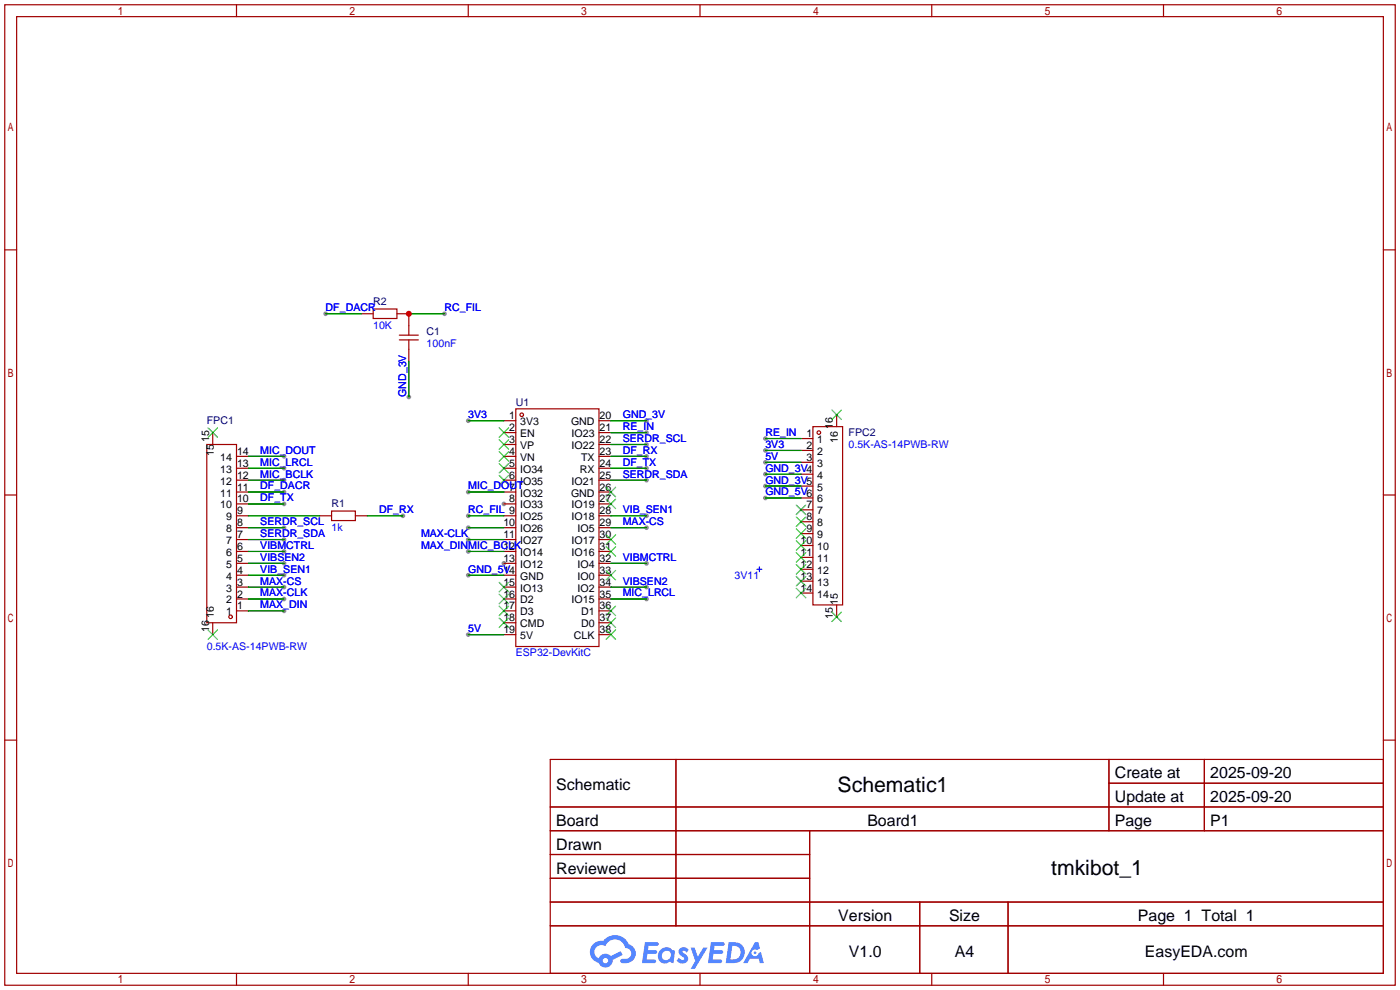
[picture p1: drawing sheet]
<svg xmlns="http://www.w3.org/2000/svg" width="299mm" height="212mm" viewBox="0 0 299 212" stroke-linecap="round" stroke-linejoin="round" font-family="sans-serif">
<g fill="#999">
<circle cx="107.7" cy="107.7" r=".51"/>
<circle cx="107.7" cy="120.4" r=".51"/>
<circle cx="100.1" cy="115.3" r=".51"/>
<circle cx="60.7" cy="130.6" r=".51"/>
<circle cx="100.1" cy="112.8" r=".51"/>
<circle cx="60.7" cy="128" r=".51"/>
<circle cx="138.2" cy="112.8" r=".51"/>
<circle cx="60.7" cy="125.5" r=".51"/>
<circle cx="138.2" cy="110.2" r=".51"/>
<circle cx="60.7" cy="122.9" r=".51"/>
<circle cx="138.2" cy="125.5" r=".51"/>
<circle cx="60.7" cy="120.4" r=".51"/>
<circle cx="138.2" cy="120.4" r=".51"/>
<circle cx="60.7" cy="117.9" r=".51"/>
<circle cx="138.2" cy="102.6" r=".51"/>
<circle cx="60.7" cy="115.3" r=".51"/>
<circle cx="138.2" cy="95" r=".51"/>
<circle cx="60.7" cy="112.8" r=".51"/>
<circle cx="138.2" cy="97.5" r=".51"/>
<circle cx="86.1" cy="110.2" r=".51"/>
<circle cx="138.2" cy="100.1" r=".51"/>
<circle cx="60.7" cy="107.7" r=".51"/>
<circle cx="95" cy="67.1" r=".51"/>
<circle cx="100.1" cy="110.2" r=".51"/>
<circle cx="69.6" cy="67.1" r=".51"/>
<circle cx="60.7" cy="105.2" r=".51"/>
<circle cx="100.1" cy="117.9" r=".51"/>
<circle cx="60.7" cy="102.6" r=".51"/>
<circle cx="138.2" cy="128" r=".51"/>
<circle cx="60.7" cy="100.1" r=".51"/>
<circle cx="100.1" cy="105.2" r=".51"/>
<circle cx="60.7" cy="97.5" r=".51"/>
<circle cx="138.2" cy="92.5" r=".51"/>
<circle cx="163.6" cy="93.7" r=".51"/>
<circle cx="163.6" cy="96.3" r=".51"/>
<circle cx="100.1" cy="135.6" r=".51"/>
<circle cx="163.6" cy="98.8" r=".51"/>
<circle cx="100.1" cy="89.9" r=".51"/>
<circle cx="138.2" cy="89.9" r=".51"/>
<circle cx="163.6" cy="101.3" r=".51"/>
<circle cx="100.1" cy="122.9" r=".51"/>
<circle cx="163.6" cy="103.9" r=".51"/>
<circle cx="87.4" cy="84.8" r=".51"/>
<circle cx="163.6" cy="106.4" r=".51"/>
</g>
<g fill="none" stroke="#a10000" stroke-width=".25">
<path d="M1 1h297.2v209.6h-297.2zM3.6 3.6h292.1v204.4h-292.1zM50.5 1v2.6M100.1 1v2.6M149.6 1v2.6M199.1 1v2.6M248.7 1v2.6M1 53.4h2.6M295.7 53.4h2.5M1 105.8h2.6M295.7 105.8h2.5M1 158.2h2.6"/>
<path d="M295.7 158.2h2.5M117.6 162.3h178.1v45.7h-178.1zM117.6 172.5h178.1M117.6 177.5h178.1M144.5 162.3v35.6M173 177.5v30.5M237 162.3v15.2M237 167.4h58.7M257.4 162.3v15.2M117.6 182.6h55.4M117.6 192.8h178.1M117.6 187.7h55.4"/>
<path d="M117.6 197.9h178.1M196.6 192.8v15.2M215.4 192.8v15.2M50.5 208v2.6M100.1 208v2.6M149.6 208v2.6M199.1 208v2.6M248.7 208v2.6"/>
</g>
<g fill="#5487ff">
<path d="M145.3 202.7a1.3 1.3 0 0 1 1.9 .3l-.4 .6a.54 .54 0 0 0-.9-.2l.1 .2a1.34 1.34 0 0 1 .9 1.8 1.47 1.47 0 0 1-2.3-.1l.5-.6 .8 .5a.31 .31 0 0 0 .4-.3 .31 .31 0 0 0-.3-.4 1.12 1.12 0 0 1-.7-1.8z"/>
<path d="M147.6 202.5h.9l.6 2 1.2-2h.9l-2.7 4.6h-.9l1-1.7z"/>
<path d="M137.8 201.4h1.7a1.31 1.31 0 0 1 1.2 .2 .4 .4 0 0 1-.3 .5l-1.8 .1-.1 .9h1.6a.4 .4 0 0 1 .4 .4 .4 .4 0 0 1-.5 .4h-1.6l-.2 1.2h1.4a.46 .46 0 0 1 .5 0 .46 .46 0 0 1 .1 .5l-.4 .2h-2.6z"/>
<path d="M151.9 201.4h1.7a1.32 1.32 0 0 1 1.2 .2 .39 .39 0 0 1-.3 .5l-1.8 .1-.1 .9h1.6a.4 .4 0 0 1 .4 .4 .4 .4 0 0 1-.4 .4h-1.7l-.2 1.2h1.4a.46 .46 0 0 1 .5 0 .46 .46 0 0 1 .1 .5l-.4 .2h-2.6z"/>
<path d="M161.3 201.4h.8l.3 1.3-.6 .4a.75 .75 0 0 0-1.1 .3 .75 .75 0 0 0 .5 1 .75 .75 0 0 0 .9-.7l.5-.2 .6 2.3h-.8l-.3-.9h-1.8l-.5 .9h-1z"/>
<path d="M155.7 201.4l-.6 4.4h1.5a2.27 2.27 0 0 0 2.6-2.2 2.27 2.27 0 0 0-2.7-2.2zM156.5 202.1a1.5 1.5 0 0 1 1.8 1.6 1.5 1.5 0 0 1-1.9 1.4h-.3z"/>
<path d="M141.2 203a1.6 1.6 0 0 0-.3 2.3 1.6 1.6 0 0 0 2.3 .2l.7 .3 .3-2.4-.1-.3-.5-.1a1.58 1.58 0 0 0-2.4 0zM141.8 203.5a.98 .98 0 0 1 1.6 .4 .98 .98 0 0 1-1.1 1.3 .94 .94 0 0 1-.9-.7 .94 .94 0 0 1 .4-1z"/>
<path d="M126.8 201.8a2.37 2.37 0 0 0 1.1 4 1.54 1.54 0 0 0 1.8 1 1.54 1.54 0 0 0 1.2-1.6l2.2-1.1-.5-.8-2 1a1.57 1.57 0 0 0-2.7 .5 1.5 1.5 0 0 1-.7-2.1 1.5 1.5 0 0 1 2.2-.5 2.23 2.23 0 0 1 2.3-1.4 2.23 2.23 0 0 1 2 1.8 1.16 1.16 0 0 1 1.2 1.1 1.16 1.16 0 0 1-1.1 1.2h-.7a.47 .47 0 0 0-.5 .4 .47 .47 0 0 0 .4 .5 2.17 2.17 0 0 0 2.5-.9 2.17 2.17 0 0 0-.3-2.7l-.8-.4a3.2 3.2 0 0 0-5.5-.7l-1.1 .1zM128.8 205.3a.6 .6 0 0 1 1.2 0 .6 .6 0 0 1-1.2 0z"/>
<circle cx="161.4" cy="203.6" r=".28"/>
</g>
<g fill="none" stroke="#a10000" stroke-width=".25">
<path d="M77.2 67.1h2.6M79.8 66h5v2.1h-5zM84.8 67.1h2.6v4.5M85.3 71.6h4.1M85.3 72.6h4.1M87.4 72.6v4.6M44.2 95h6.3v38.1h-6.3zM45.5 92.5v2.5M50.5 97.5h2.6M107.7 89.9h2.5M107.7 92.5h2.5M107.7 95h2.5"/>
<path d="M107.7 97.5h2.5M110.2 87.4h17.8v50.8h-17.8zM128 89.9h2.6M128 92.5h2.6M128 95h2.6M128 97.5h2.6M171.2 93.7h2.5M171.2 96.3h2.5M171.2 98.8h2.5M173.7 91.2h6.4v38.1h-6.4zM178.8 88.6v2.6M50.5 100.1h2.6"/>
<path d="M50.5 102.6h2.6M50.5 105.2h2.6M50.5 107.7h2.6M50.5 110.2h2.6M50.5 112.8h2.6M50.5 115.3h2.6M50.5 117.9h2.6M68.3 110.2h2.6M70.9 109.2h5v2.1h-5zM75.9 110.2h2.6M107.7 100.1h2.5M107.7 102.6h2.5"/>
<path d="M107.7 105.2h2.5M107.7 107.7h2.5M107.7 110.2h2.5M107.7 112.8h2.5M107.7 115.3h2.5M107.7 117.9h2.5M128 100.1h2.6M128 102.6h2.6M128 105.2h2.6M128 107.7h2.6M128 110.2h2.6M128 112.8h2.6"/>
<path d="M128 115.3h2.6M128 117.9h2.6M171.2 101.3h2.5M171.2 103.9h2.5M171.2 106.4h2.5M171.2 109h2.5M171.2 111.5h2.5M171.2 114h2.5M171.2 116.6h2.5M171.2 119.1h2.5M45.5 133.1v2.5M50.5 120.4h2.6"/>
<path d="M50.5 122.9h2.6M50.5 125.5h2.6M50.5 128h2.6M50.5 130.6h2.6M107.7 120.4h2.5M107.7 122.9h2.5M107.7 125.5h2.5M107.7 128h2.5M107.7 130.6h2.5M107.7 133.1h2.5M107.7 135.6h2.5M128 120.4h2.6"/>
<path d="M128 122.9h2.6M128 125.5h2.6M128 128h2.6M128 130.6h2.6M128 133.1h2.6M128 135.6h2.6M171.2 121.7h2.5M171.2 124.2h2.5M171.2 126.7h2.5M178.8 129.3v2.5"/>
<circle cx="111.5" cy="88.6" r=".38"/>
<circle cx="175" cy="92.5" r=".38"/>
<circle cx="49.3" cy="131.8" r=".38"/>
</g>
<g fill="none" stroke="#3c3" stroke-width=".25">
<path d="M44.4 91.4l2.1 2.1M46.5 91.4l-2.1 2.1M106.7 91.4l2 2.1M106.7 94l2 2M106.7 96.5l2 2.1M106.7 99.1l2 2M108.7 91.4l-2 2.1M108.7 94l-2 2M108.7 96.5l-2 2.1M108.7 99.1l-2 2M177.8 87.6l2 2.1M179.8 87.6l-2 2.1"/>
<path d="M106.7 101.6l2 2M108.7 101.6l-2 2M129.5 104.1l2.1 2.1M129.5 106.7l2.1 2M129.5 114.3l2.1 2M129.5 116.8l2.1 2.1M131.6 104.1l-2.1 2.1M131.6 106.7l-2.1 2M131.6 114.3l-2.1 2M131.6 116.8l-2.1 2.1M170.2 107.9l2 2.1M170.2 110.5l2 2"/>
<path d="M170.2 113l2 2.1M170.2 115.6l2 2M170.2 118.1l2 2M172.2 107.9l-2 2.1M172.2 110.5l-2 2M172.2 113l-2 2.1M172.2 115.6l-2 2M172.2 118.1l-2 2M44.4 134.6l2.1 2.1M46.5 134.6l-2.1 2.1M106.7 124.5l2 2M106.7 127l2 2"/>
<path d="M106.7 129.5l2 2.1M106.7 132.1l2 2M108.7 124.5l-2 2M108.7 127l-2 2M108.7 129.5l-2 2.1M108.7 132.1l-2 2M129.5 121.9l2.1 2.1M129.5 129.5l2.1 2.1M129.5 132.1l2.1 2M129.5 134.6l2.1 2.1M131.6 121.9l-2.1 2.1M131.6 129.5l-2.1 2.1"/>
<path d="M131.6 132.1l-2.1 2M131.6 134.6l-2.1 2.1M170.2 120.6l2 2.1M170.2 123.2l2 2M170.2 125.7l2 2.1M172.2 120.6l-2 2.1M172.2 123.2l-2 2M172.2 125.7l-2 2.1M177.8 130.8l2 2M179.8 130.8l-2 2"/>
</g>
<g fill="none" stroke="#008700" stroke-width=".25">
<path d="M69.6 67.1h7.6M87.4 67.1h7.6M87.4 77.2v7.6M53.1 97.5h7.6M100.1 89.9h7.6M130.6 95h7.6M130.6 97.5h7.6M130.6 92.5h7.6M130.6 89.9h7.6M163.6 93.7h7.6M163.6 96.3h7.6M163.6 98.8h7.6"/>
<path d="M53.1 115.3h7.6M53.1 112.8h7.6M53.1 110.2h15.2M53.1 117.9h7.6M53.1 102.6h7.6M53.1 100.1h7.6M53.1 107.7h7.6M53.1 105.2h7.6M78.5 110.2h7.6M100.1 115.3h7.6M100.1 112.8h7.6M100.1 110.2h7.6"/>
<path d="M100.1 117.9h7.6M100.1 105.2h7.6M130.6 112.8h7.6M130.6 110.2h7.6M130.6 102.6h7.6M130.6 100.1h7.6M163.6 101.3h7.6M163.6 103.9h7.6M163.6 106.4h7.6M53.1 130.6h7.6M53.1 128h7.6M53.1 125.5h7.6"/>
<path d="M53.1 122.9h7.6M53.1 120.4h7.6M100.1 122.9h7.6M100.1 135.6h7.6M130.6 128h7.6M130.6 125.5h7.6M130.6 120.4h7.6"/>
</g>
<path d="M161.8 121.7h1M162.3 121.2v1" fill="none" stroke="#00f" stroke-width=".25"/>
<circle cx="87.4" cy="67.1" r=".63" fill="#c00"/>
<g font-size="4.5">
<text x="179" y="169.2">Schematic1</text>
<text x="224.6" y="187">tmkibot_1</text>
</g>
<g font-size="3.4">
<text x="238.3" y="166.4">Create at</text>
<text x="258.7" y="166.4">2025-09-20</text>
<text x="118.9" y="168.9">Schematic</text>
<text x="238.3" y="171.4">Update at</text>
<text x="258.7" y="171.4">2025-09-20</text>
<text x="118.9" y="176.5">Board</text>
<text x="185.4" y="176.5">Board1</text>
<text x="238.3" y="176.5">Page</text>
<text x="258.7" y="176.5">P1</text>
<text x="118.9" y="181.6">Drawn</text>
<text x="118.9" y="186.7">Reviewed</text>
<text x="179.2" y="196.8">Version</text>
<text x="202.8" y="196.8">Size</text>
<text x="243.2" y="196.8">Page 1 Total 1</text>
<text x="181.4" y="204.5">V1.0</text>
<text x="204.1" y="204.5">A4</text>
<text x="244.7" y="204.5">EasyEDA.com</text>
</g>
<g font-size="2.3" fill="#000080">
<text x="79.8" y="65.2">R2</text>
<text x="91.2" y="71.6">C1</text>
<text x="110.2" y="86.8">U1</text>
<text x="44.2" y="90.6">FPC1</text>
<text x="181.4" y="93.2">FPC2</text>
<text x="70.9" y="108.4">R1</text>
</g>
<g font-size="2.3" fill="#00f">
<text x="69.6" y="66.5">DF_DACR</text>
<text x="79.8" y="70.3">10K</text>
<text x="95" y="66.5">RC_FIL</text>
<text x="91.2" y="74.1">100nF</text>
<text x="86.8" y="84.8" transform="rotate(-90 86.8 84.8)">GND_3V</text>
<text x="100.1" y="89.4">3V3</text>
<text x="133.1" y="89.4">GND_3V</text>
<text x="133.1" y="94.5">SERDR_SCL</text>
<text x="133.1" y="91.9">RE_IN</text>
<text x="163.6" y="93.2">RE_IN</text>
<text x="163.6" y="95.7">3V3</text>
<text x="181.4" y="95.7">0.5K-AS-14PWB-RW</text>
<text x="55.6" y="99.5">MIC_LRCL</text>
<text x="55.6" y="97">MIC_DOUT</text>
<text x="133.1" y="97">DF_RX</text>
<text x="133.1" y="99.5">DF_TX</text>
<text x="163.6" y="98.3">5V</text>
<text x="163.6" y="100.8">GND_3V4</text>
<text x="55.6" y="107.2">DF_TX</text>
<text x="55.6" y="104.6">DF_DACR</text>
<text x="55.6" y="102.1">MIC_BCLK</text>
<text x="100.1" y="104.6">MIC_DOUT</text>
<text x="133.1" y="102.1">SERDR_SDA</text>
<text x="163.6" y="103.3">GND_3V5</text>
<text x="163.6" y="105.9">GND_5V6</text>
<text x="55.6" y="112.2">SERDR_SCL</text>
<text x="70.9" y="113.5">1k</text>
<text x="81" y="109.7">DF_RX</text>
<text x="100.1" y="109.7">RC_FIL 9</text>
<text x="133.1" y="112.2">MAX-CS</text>
<text x="133.1" y="109.7">VIB_SEN1</text>
<text x="55.6" y="119.9">VIBSEN2</text>
<text x="55.6" y="117.3">VIBMCTRL</text>
<text x="55.6" y="114.8">SERDR_SDA</text>
<text x="90" y="117.3">MAX_DINMIC_BCLK</text>
<text x="90" y="114.8">MAX-CLK</text>
<text x="133.1" y="119.9">VIBMCTRL</text>
<text x="55.6" y="124.9">MAX-CS</text>
<text x="55.6" y="122.4">VIB_SEN1</text>
<text x="100.1" y="122.4">GND_5V</text>
<text x="133.1" y="124.9">VIBSEN2</text>
<text x="157" y="123.7">3V11</text>
<text x="55.6" y="130">MAX_DIN</text>
<text x="55.6" y="127.5">MAX-CLK</text>
<text x="133.1" y="127.5">MIC_LRCL</text>
<text x="100.1" y="135.1">5V</text>
<text x="44.2" y="138.9">0.5K-AS-14PWB-RW</text>
<text x="110.2" y="140.2">ESP32-DevKitC</text>
</g>
<g font-size="2.3">
<text x="108.8" y="89.6">1</text>
<text x="128.1" y="89.6">20</text>
<text x="44.7" y="94.5" transform="rotate(-90 44.7 94.5)">15</text>
<text x="108.8" y="92.1">2</text>
<text x="108.8" y="94.7">3</text>
<text x="111.2" y="90.9">3V3</text>
<text x="111.2" y="93.4">EN</text>
<text x="111.2" y="96">VP</text>
<text x="122" y="90.9">GND</text>
<text x="122.2" y="93.4">IO23</text>
<text x="122.2" y="96">IO22</text>
<text x="128.1" y="92.1">21</text>
<text x="128.1" y="94.7">22</text>
<text x="172.3" y="93.4">1</text>
<text x="172.3" y="96">2</text>
<text x="174.7" y="94.7">1</text>
<text x="178" y="91.7" transform="rotate(-90 178 91.7)">16</text>
<text x="179" y="94.7" transform="rotate(-90 179 94.7)">16</text>
<text x="45.7" y="97.5" transform="rotate(-90 45.7 97.5)">15</text>
<text x="47.1" y="101">13</text>
<text x="47.1" y="98.5">14</text>
<text x="50.7" y="99.8">13</text>
<text x="50.7" y="97.2">14</text>
<text x="108.8" y="97.2">4</text>
<text x="108.8" y="99.8">5</text>
<text x="111.2" y="98.5">VN</text>
<text x="111.2" y="101">IO34</text>
<text x="123.9" y="101">RX</text>
<text x="124.2" y="98.5">TX</text>
<text x="128.1" y="97.2">23</text>
<text x="128.1" y="99.8">24</text>
<text x="172.3" y="98.5">3</text>
<text x="174.7" y="97.2">2</text>
<text x="174.7" y="99.8">3</text>
<text x="47.1" y="106.1">11</text>
<text x="47.1" y="103.6">12</text>
<text x="50.7" y="107.4">10</text>
<text x="50.7" y="104.8">11</text>
<text x="50.7" y="102.3">12</text>
<text x="108.8" y="102.3">6</text>
<text x="108.8" y="104.8">7</text>
<text x="108.8" y="107.4">8</text>
<text x="111.2" y="103.6">IO35</text>
<text x="111.2" y="106.1">IO32</text>
<text x="122" y="106.1">GND</text>
<text x="122.2" y="103.6">IO21</text>
<text x="128.1" y="102.3">25</text>
<text x="128.1" y="104.8">26</text>
<text x="128.1" y="107.4">27</text>
<text x="174.7" y="102.3">4</text>
<text x="174.7" y="104.8">5</text>
<text x="174.7" y="107.4">6</text>
<text x="47.1" y="108.7">10</text>
<text x="48.3" y="113.7">8</text>
<text x="48.3" y="111.2">9</text>
<text x="50.7" y="112.5">8</text>
<text x="50.7" y="109.9">9</text>
<text x="107.6" y="112.5">10</text>
<text x="111.2" y="108.7">IO33</text>
<text x="111.2" y="111.2">IO25</text>
<text x="111.2" y="113.7">IO26</text>
<text x="122.2" y="108.7">IO19</text>
<text x="122.2" y="111.2">IO18</text>
<text x="123.4" y="113.7">IO5</text>
<text x="128.1" y="109.9">28</text>
<text x="128.1" y="112.5">29</text>
<text x="172.3" y="108.7">7</text>
<text x="172.3" y="111.2">8</text>
<text x="172.3" y="113.7">9</text>
<text x="174.7" y="109.9">7</text>
<text x="174.7" y="112.5">8</text>
<text x="48.3" y="118.8">6</text>
<text x="48.3" y="116.3">7</text>
<text x="50.7" y="117.5">6</text>
<text x="50.7" y="115">7</text>
<text x="107.6" y="115">11</text>
<text x="107.6" y="117.5">12</text>
<text x="111.2" y="116.3">IO27</text>
<text x="111.2" y="118.8">IO14</text>
<text x="122.2" y="116.3">IO17</text>
<text x="122.2" y="118.8">IO16</text>
<text x="128.1" y="115">30</text>
<text x="128.1" y="117.5">31</text>
<text x="171.1" y="116.3">10</text>
<text x="171.1" y="118.8">11</text>
<text x="174.7" y="115">9</text>
<text x="174.7" y="117.5">10</text>
<text x="48.3" y="123.9">4</text>
<text x="48.3" y="121.4">5</text>
<text x="50.7" y="125.2">3</text>
<text x="50.7" y="122.6">4</text>
<text x="50.7" y="120.1">5</text>
<text x="107.6" y="120.1">13</text>
<text x="107.6" y="122.6">14</text>
<text x="107.6" y="125.2">15</text>
<text x="111.2" y="121.4">IO12</text>
<text x="111.2" y="123.9">GND</text>
<text x="123.4" y="121.4">IO4</text>
<text x="123.4" y="123.9">IO0</text>
<text x="128.1" y="120.1">32</text>
<text x="128.1" y="122.6">33</text>
<text x="128.1" y="125.2">34</text>
<text x="171.1" y="121.4">12</text>
<text x="171.1" y="123.9">13</text>
<text x="174.7" y="120.1">11</text>
<text x="174.7" y="122.6">12</text>
<text x="174.7" y="125.2">13</text>
<text x="48.3" y="131.5">1</text>
<text x="48.3" y="129">2</text>
<text x="48.3" y="126.4">3</text>
<text x="50.7" y="130.2">1</text>
<text x="50.7" y="127.7">2</text>
<text x="107.6" y="127.7">16</text>
<text x="107.6" y="130.2">17</text>
<text x="111.2" y="126.4">IO13</text>
<text x="111.2" y="129">D2</text>
<text x="111.2" y="131.5">D3</text>
<text x="122.2" y="129">IO15</text>
<text x="123.4" y="126.4">IO2</text>
<text x="124.2" y="131.5">D1</text>
<text x="128.1" y="127.7">35</text>
<text x="128.1" y="130.2">36</text>
<text x="171.1" y="126.4">14</text>
<text x="174.7" y="127.7">14</text>
<text x="179" y="129.3" transform="rotate(-90 179 129.3)">15</text>
<text x="44.7" y="135.1" transform="rotate(-90 44.7 135.1)">16</text>
<text x="45.7" y="132.1" transform="rotate(-90 45.7 132.1)">16</text>
<text x="107.6" y="132.8">18</text>
<text x="107.6" y="135.3">19</text>
<text x="111.2" y="134.1">CMD</text>
<text x="111.2" y="136.6">5V</text>
<text x="122.7" y="136.6">CLK</text>
<text x="124.2" y="134.1">D0</text>
<text x="128.1" y="132.8">37</text>
<text x="128.1" y="135.3">38</text>
<text x="178" y="132.3" transform="rotate(-90 178 132.3)">15</text>
</g>
</svg>
